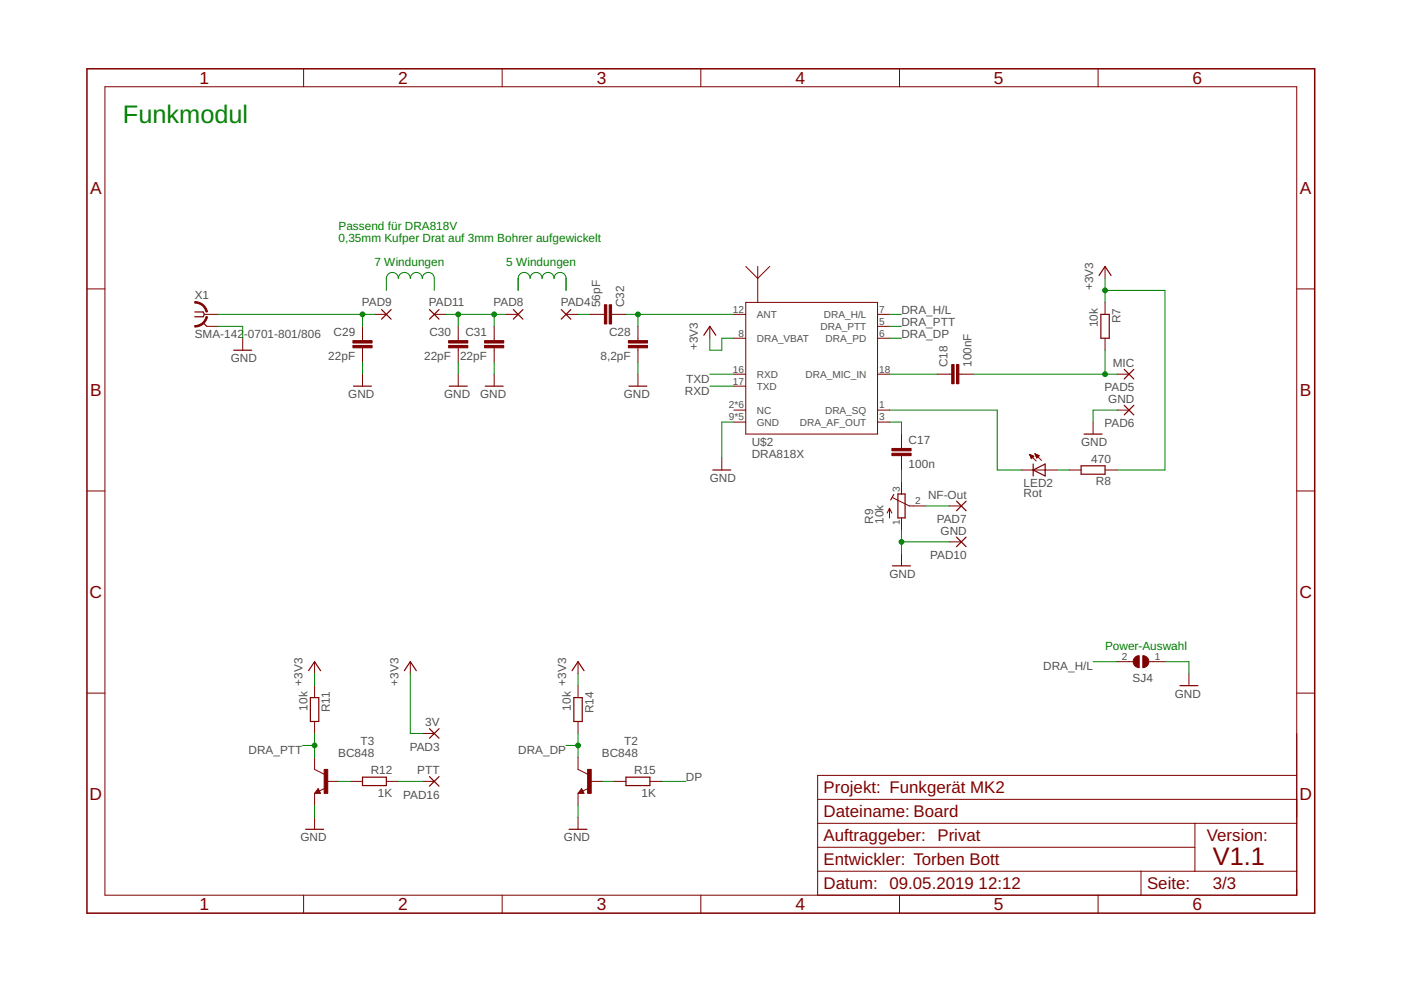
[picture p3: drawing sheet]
<svg xmlns="http://www.w3.org/2000/svg" width="297mm" height="210mm" viewBox="0 0 297 210" stroke-linecap="round" stroke-linejoin="round" font-family="sans-serif">
<g fill="none" stroke="#800000" stroke-width=".21">
<path d="M22.2 18.4h252.7v171.4h-252.7zM64.4 14.6v3.8M106.5 14.6v3.8M148.6 14.6v3.8M190.7 14.6v3.8M232.8 14.6v3.8M158.1 56.5l2.6 2.5 2.5-2.5M160.7 56.5v7.6M234.3 56.5v2.5M18.4 61.3h3.8M43.3 66.7h3.1M43.8 69.2h2.6"/>
<path d="M51.5 71.7v2.6M76.9 69.2v3M76.9 73.7v3.1M76.9 79.3v2.6M79.4 66.7h2.5M92.1 66.7h2.5M97.2 69.2v3M97.2 73.7v3.1M97.2 79.3v2.6M104.8 69.2v3M104.8 73.7v3.1M104.8 79.3v2.6"/>
<path d="M107.3 66.7h2.6M120 66.7h2.6M125.1 66.7h3M129.7 66.7h3M135.3 69.2v3M135.3 73.7v3.1M135.3 79.3v2.6M150.5 69.2v2.5M155.6 71.7h2.5M155.6 66.7h2.5M155.6 79.3h2.5M158.1 64.1h28v27.9h-28z"/>
<path d="M186.1 69.2h2.5M186.1 71.7h2.5M186.1 66.7h2.5M186.1 79.3h2.5M198.7 79.3h3.1M203.3 79.3h3.1M234.3 64.1v2.6M234.3 71.7v2.6M236.8 79.3h2.6M274.9 61.3h3.8M153 97.1v2.6M155.6 87h2.5"/>
<path d="M155.6 89.5h2.5M155.6 81.9h2.5M186.1 87h2.5M186.1 89.5h2.5M191.1 92v3.1M191.1 96.6v3.1M216.5 99.7h7.6M218.3 96.4l1.4 1.3M218.3 96.4l.9 .3M218.3 96.4l.4 .8M218.3 96.4h.1M218.4 96.5h.3"/>
<path d="M218.4 96.6h.6M218.5 96.8h.7M218.5 96.9h.5M218.6 97h.3M218.6 97.1h.2M218.7 97.2h.1M219.2 96.7l-.5 .5M219.4 96.2l1.4 1.4M219.4 96.2l.9 .4-.5 .5zM219.5 96.3h.1M219.5 96.4h.3M219.6 96.5h.5"/>
<path d="M219.6 96.6h.7M219.7 96.8h.5M219.7 96.9h.3M219.8 97h.1M226.7 99.7h2.5M231.8 89.5v2.5M234.3 99.7h2.5M236.8 87h2.6M18.4 104.1h3.8M188.6 107.8v2M188.6 107.8l-.5 1M188.6 107.8l.5 1"/>
<path d="M189.3 105.5l3.5 1.8h3.4M191.1 102.2v2.5M191.1 109.8v2.6M191.1 117.4v2.6M201.3 107.3h2.5M201.3 114.9h2.5M274.9 104.1h3.8M18.4 147h3.8M66.7 140.3v2.5M66.7 145.4v2.5M66.7 153v2.5M87 140.3v2.5"/>
<path d="M89.5 155.5h2.6M122.6 140.3v2.5M122.6 145.4v2.5M122.6 153v2.5M236.8 140.3h3.5M243.6 140.3h3.4M252.1 142.8v2.6M274.9 147h3.8M66.7 160.6v2.5l2 1M66.7 168.2v2.6M66.7 173.3v2.5M67.5 167.2l.5 1h-1.3z"/>
<path d="M68.9 167.1l-1.2 .6M69.2 165.7h2.6M74.3 165.7h2.6M81.9 165.7h2.6M89.5 165.7h2.6M122.6 160.6v2.5l2 1M122.6 168.2v2.6M122.6 173.3v2.5M123.3 167.2l.5 1h-1.2zM124.8 167.1l-1.3 .6M125.1 165.7h2.5M130.2 165.7h2.5"/>
<path d="M137.8 165.7h2.5M173.4 179.6h79.9M173.4 169.5h101.5M173.4 174.6h101.5M253.3 174.6v10.1M274.9 164.4h-101.5v25.4M64.4 189.8v3.8M106.5 189.8v3.8M148.6 189.8v3.8M173.4 184.7h101.5M190.7 189.8v3.8M232.8 189.8v3.8"/>
<path d="M241.9 184.7v5.1"/>
</g>
<g fill="none" stroke="#800000" stroke-width=".25">
<path d="M233 58.4l1.3-1.9 1.3 1.9M41.3 66.1h1.8l.2 .6-.2 .5h-1.8M43.1 68.4l.7 .8M49.6 74.3h3.8M80.9 65.6l2 2.1M82.9 65.6l-2 2.1M91.1 65.6l2 2.1M93.1 65.6l-2 2.1M108.8 65.6l2.1 2.1M110.9 65.6l-2.1 2.1M119 65.6l2 2.1M121 65.6l-2 2.1"/>
<path d="M149.2 71.1l1.3-1.9 1.3 1.9M233.4 66.7h1.8v5h-1.8zM238.4 78.3l2 2M240.4 78.3l-2 2M75 81.9h3.7M95.2 81.9h3.9M102.9 81.9h3.8M133.3 81.9h3.9M151.1 99.7h3.8M219.1 99.7l2.5-1.3v2.5zM219.1 98.4v2.5M229.2 98.8h5.1v1.7h-5.1z"/>
<path d="M229.8 92h3.9M238.4 85.9l2 2.1M240.4 85.9l-2 2.1M189.2 120h3.8M189.5 104.9l-.7 1.1M190.4 104.7h1.5v5.1h-1.5zM202.8 106.3l2 2M202.8 113.9l2 2M204.8 113.9l-2 2M204.8 106.3l-2 2M65.4 142.2l1.3-1.9 1.3 1.9M65.8 147.9h1.8v5.1h-1.8z"/>
<path d="M85.7 142.2l1.3-1.9 1.3 1.9M91.1 154.5l2 2M93.1 154.5l-2 2M121.3 142.2l1.3-1.9 1.2 1.9M121.7 147.9h1.7v5.1h-1.7zM250.2 145.4h3.8M64.8 175.8h3.8M67.5 167.7l-.2 .3h.4l-.2-.6-.5 .7h.7M76.9 164.8h5v1.8h-5zM91.1 164.7l2 2M93.1 164.7l-2 2M120.6 175.8h3.9"/>
<path d="M123.3 167.7l-.1 .3h.4l-.3-.6-.5 .7h.8M132.7 164.8h5.1v1.8h-5.1z"/>
</g>
<g fill="#800000" stroke="#800000" stroke-width=".21">
<path d="M189.1 96.1h4.1v.5h-4.1z"/>
<path d="M189.1 95.1h4.1v.5h-4.1z"/>
<path d="M202.8 77.3h.5v4.1h-.5z"/>
<path d="M201.8 77.3h.5v4.1h-.5z"/>
<path d="M68.7 163.1h.8v5.1h-.8z"/>
<path d="M124.6 163.1h.7v5.1h-.7z"/>
<path d="M133.2 73.2h4.1v.5h-4.1z"/>
<path d="M133.2 72.2h4.1v.5h-4.1z"/>
<path d="M74.8 73.2h4.1v.5h-4.1z"/>
<path d="M74.8 72.2h4.1v.5h-4.1z"/>
<path d="M95.1 73.2h4.1v.5h-4.1z"/>
<path d="M95.1 72.2h4.1v.5h-4.1z"/>
<path d="M102.7 73.2h4.1v.5h-4.1z"/>
<path d="M102.7 72.2h4.1v.5h-4.1z"/>
<path d="M128.1 64.6h.6v4.1h-.6z"/>
<path d="M129.2 64.6h.5v4.1h-.5z"/>
</g>
<g fill="#800000" stroke="#800000" stroke-width=".21">
<path d="M240.6 139.4l.5-.3 .4-.1v2.6a1.27 1.27 0 0 1-1.1-.8 1.27 1.27 0 0 1 .2-1.4z" fill-rule="evenodd"/>
<path d="M242.3 139a1.27 1.27 0 0 1 1.3 1.3 1.27 1.27 0 0 1-1.3 1.3z" fill-rule="evenodd"/>
<path d="M41.3 63.9a2.67 2.67 0 0 1 2.7 2.2l-.3 .1a2.35 2.35 0 0 0-2.4-1.9z" fill-rule="evenodd"/>
<path d="M41.3 69a2.35 2.35 0 0 0 2.4-1.9l.3 .1a2.69 2.69 0 0 1-2.7 2.1z" fill-rule="evenodd"/>
</g>
<path d="M18.4 14.6h260.3v179h-260.3z" fill="none" stroke="#800000" stroke-width=".32"/>
<g fill="none" stroke="#008000" stroke-width=".21">
<path d="M234.3 59v5.1M46.4 69.2h5.1v2.5M46.4 66.7h33M76.9 66.7v2.5M76.9 76.8v2.5M81.9 61.6v-2.6a1.27 1.27 0 0 1 1.3-1.2 1.27 1.27 0 0 1 1.3 1.2 1.27 1.27 0 0 1 1.2-1.2 1.27 1.27 0 0 1 1.3 1.2 1.27 1.27 0 0 1 1.3-1.2 1.27 1.27 0 0 1 1.2 1.2 1.27 1.27 0 0 1 1.3-1.2 1.27 1.27 0 0 1 1.3 1.2v2.6M94.6 66.7h12.7M97.2 66.7v2.5M97.2 76.8v2.5M104.8 66.7v2.5M104.8 76.8v2.5M109.9 61.6v-2.6a1.27 1.27 0 0 1 1.2-1.2 1.27 1.27 0 0 1 1.3 1.2 1.27 1.27 0 0 1 1.3-1.2 1.27 1.27 0 0 1 1.2 1.2 1.27 1.27 0 0 1 1.3-1.2 1.27 1.27 0 0 1 1.3 1.2 1.27 1.27 0 0 1 1.2-1.2 1.27 1.27 0 0 1 1.3 1.2v2.6"/>
<path d="M122.6 66.7h2.5M132.7 66.7h22.9M135.3 66.7v2.5M135.3 76.8v2.5M150.5 71.7v2.6h2.5v-2.6h2.6M150.5 79.3h5.1M188.6 69.2h2.5M188.6 79.3h10.1M188.6 71.7h2.5M188.6 66.7h2.5M206.4 79.3h30.4M234.3 74.3v5"/>
<path d="M234.3 61.6h12.7v38.1h-10.2M150.5 81.9h5.1M155.6 89.5h-2.6v7.6M188.6 89.5h2.5v2.5M188.6 87h22.8v12.7h5.1M191.1 99.7v2.5M224.1 99.7h2.6M236.8 87h-5v2.5M191.1 112.4v5M191.1 114.9h10.2M196.2 107.3h5.1M64.2 158.1h2.5"/>
<path d="M66.7 142.8v2.6M66.7 155.5v5.1M87 142.8v12.7h2.5M120 158.1h2.6M122.6 142.8v2.6M122.6 155.5v5.1M231.8 140.3h5M247 140.3h5.1v2.5M66.7 170.8v2.5M71.8 165.7h2.5M84.5 165.7h5M122.6 170.8v2.5"/>
<path d="M127.6 165.7h2.6M140.3 165.7h5.1"/>
</g>
<g fill="#008000" stroke="#008000" stroke-width=".21">
<circle cx="191.1" cy="114.9" r=".51"/>
<circle cx="234.3" cy="79.3" r=".51"/>
<circle cx="122.6" cy="158.1" r=".51"/>
<circle cx="234.3" cy="61.6" r=".51"/>
<circle cx="66.7" cy="158.1" r=".51"/>
<circle cx="135.3" cy="66.7" r=".51"/>
<circle cx="104.8" cy="66.7" r=".51"/>
<circle cx="97.2" cy="66.7" r=".51"/>
<circle cx="76.9" cy="66.7" r=".51"/>
</g>
<text font-size="5.4" fill="#008000" x="26.1" y="26">Funkmodul</text>
<text font-size="5.4" fill="#800000" x="257.2" y="183.5">V1.1</text>
<g font-size="3.7" fill="#800000">
<text x="42.3" y="17.8">1</text>
<text x="84.4" y="17.8">2</text>
<text x="126.5" y="17.8">3</text>
<text x="168.6" y="17.8">4</text>
<text x="210.7" y="17.8">5</text>
<text x="252.9" y="17.8">6</text>
<text x="19.1" y="41.1">A</text>
<text x="275.6" y="41.1">A</text>
<text x="19.1" y="84">B</text>
<text x="275.6" y="84">B</text>
<text x="19" y="126.8">C</text>
<text x="275.5" y="126.8">C</text>
<text x="19" y="169.7">D</text>
<text x="275.5" y="169.7">D</text>
<text x="42.3" y="193">1</text>
<text x="84.4" y="193">2</text>
<text x="126.5" y="193">3</text>
<text x="168.6" y="193">4</text>
<text x="210.7" y="193">5</text>
<text x="252.9" y="193">6</text>
</g>
<g font-size="3.6" fill="#800000">
<text x="174.6" y="173.3">Dateiname: Board</text>
<text x="174.6" y="168.2">Projekt: Funkgerät MK2</text>
<text x="174.6" y="178.4">Auftraggeber: Privat</text>
<text x="255.9" y="178.4">Version:</text>
<text x="174.6" y="183.5">Entwickler: Torben Bott</text>
<text x="174.6" y="188.5">Datum: 09.05.2019</text>
<text x="207.5" y="188.5">12:12</text>
<text x="243.2" y="188.5">Seite:</text>
<text x="257.2" y="188.5">3/3</text>
</g>
<g font-size="2.5" fill="#008000">
<text x="71.8" y="48.7">Passend für DRA818V</text>
<text x="71.8" y="51.4">0,35mm Kufper Drat auf 3mm Bohrer aufgewickelt</text>
<text x="79.4" y="56.5">7 Windungen</text>
<text x="107.3" y="56.5">5 Windungen</text>
<text x="234.3" y="137.7">Power-Auswahl</text>
</g>
<g font-size="2.5" fill="#505050">
<text x="41.3" y="63.3">X1</text>
<text x="76.7" y="64.8">PAD9</text>
<text x="90.9" y="64.8">PAD11</text>
<text x="104.7" y="64.8">PAD8</text>
<text x="118.9" y="64.8">PAD4</text>
<text x="127.3" y="65.1" transform="rotate(-90 127.3 65.1)">56pF</text>
<text x="132.3" y="65.1" transform="rotate(-90 132.3 65.1)">C32</text>
<text x="231.8" y="61.6" transform="rotate(-90 231.8 61.6)">+3V3</text>
<text x="41.3" y="71.7">SMA-142</text>
<text x="51.7" y="71.7">-0701-801/806</text>
<text x="70.7" y="71.3">C29</text>
<text x="91" y="71.3">C30</text>
<text x="98.7" y="71.3">C31</text>
<text x="129.1" y="71.3">C28</text>
<text x="191.1" y="71.7">DRA_DP</text>
<text x="191.1" y="69.2">DRA_PTT</text>
<text x="191.1" y="66.6">DRA_H/L</text>
<text x="232.8" y="69.4" transform="rotate(-90 232.8 69.4)">10k</text>
<text x="237.6" y="68.6" transform="rotate(-90 237.6 68.6)">R7</text>
<text x="48.9" y="76.8">GND</text>
<text x="69.6" y="76.4">22pF</text>
<text x="89.9" y="76.4">22pF</text>
<text x="97.5" y="76.4">22pF</text>
<text x="127.3" y="76.4">8,2pF</text>
<text x="148" y="74.3" transform="rotate(-90 148 74.3)">+3V3</text>
<text x="200.9" y="77.8" transform="rotate(-90 200.9 77.8)">C18</text>
<text x="206" y="77.8" transform="rotate(-90 206 77.8)">100nF</text>
<text x="235.9" y="77.8">MIC</text>
<text x="145.2" y="83.7">RXD</text>
<text x="145.5" y="81.1">TXD</text>
<text x="234.2" y="83">PAD5</text>
<text x="73.8" y="84.4">GND</text>
<text x="94.2" y="84.4">GND</text>
<text x="101.8" y="84.4">GND</text>
<text x="132.2" y="84.4">GND</text>
<text x="235" y="85.4">GND</text>
<text x="159.4" y="94.6">U$2</text>
<text x="192.6" y="94.2">C17</text>
<text x="229.2" y="94.6">GND</text>
<text x="234.2" y="90.6">PAD6</text>
<text x="159.4" y="97.1">DRA818X</text>
<text x="192.6" y="99.3">100n</text>
<text x="231.4" y="98.1">470</text>
<text x="150.5" y="102.2">GND</text>
<text x="196.8" y="105.8">NF-Out</text>
<text x="217" y="105.4">Rot</text>
<text x="217" y="103.2">LED2</text>
<text x="232.4" y="102.9">R8</text>
<text x="185.2" y="111.1" transform="rotate(-90 185.2 111.1)">R9</text>
<text x="187.3" y="111.1" transform="rotate(-90 187.3 111.1)">10k</text>
<text x="198.6" y="110.9">PAD7</text>
<text x="199.4" y="113.4">GND</text>
<text x="197.2" y="118.5">PAD10</text>
<text x="188.6" y="122.5">GND</text>
<text x="221.2" y="142.1">DRA_H/L</text>
<text x="64.1" y="145.4" transform="rotate(-90 64.1 145.4)">+3V3</text>
<text x="84.5" y="145.4" transform="rotate(-90 84.5 145.4)">+3V3</text>
<text x="120" y="145.4" transform="rotate(-90 120 145.4)">+3V3</text>
<text x="240.1" y="144.6">SJ4</text>
<text x="249.1" y="147.9">GND</text>
<text x="65.2" y="150.7" transform="rotate(-90 65.2 150.7)">10k</text>
<text x="70" y="151" transform="rotate(-90 70 151)">R11</text>
<text x="90.2" y="154">3V</text>
<text x="121" y="150.7" transform="rotate(-90 121 150.7)">10k</text>
<text x="125.8" y="151.2" transform="rotate(-90 125.8 151.2)">R14</text>
<text x="52.7" y="159.8">DRA_PTT</text>
<text x="71.7" y="160.6">BC848</text>
<text x="76.4" y="158.1">T3</text>
<text x="86.9" y="159.2">PAD3</text>
<text x="109.9" y="159.8">DRA_DP</text>
<text x="127.6" y="160.6">BC848</text>
<text x="132.3" y="158.1">T2</text>
<text x="78.6" y="164.2">R12</text>
<text x="88.5" y="164.2">PTT</text>
<text x="134.5" y="164.2">R15</text>
<text x="145.4" y="165.7">DP</text>
<text x="80.1" y="169">1K</text>
<text x="85.5" y="169.3">PAD16</text>
<text x="136" y="169">1K</text>
<text x="63.7" y="178.4">GND</text>
<text x="119.6" y="178.4">GND</text>
</g>
<g font-size="2.1" fill="#505050">
<text x="155.4" y="66.3">12</text>
<text x="156.6" y="71.4">8</text>
<text x="160.4" y="67.4">ANT</text>
<text x="174" y="69.9">DRA_PTT</text>
<text x="174.7" y="67.4">DRA_H/L</text>
<text x="186.4" y="68.8">5</text>
<text x="186.4" y="71.4">6</text>
<text x="186.4" y="66.3">7</text>
<text x="160.4" y="72.5">DRA_VBAT</text>
<text x="175.1" y="72.5">DRA_PD</text>
<text x="155.4" y="79">16</text>
<text x="155.4" y="81.5">17</text>
<text x="160.4" y="80.1">RXD</text>
<text x="160.4" y="82.6">TXD</text>
<text x="170.8" y="80.1">DRA_MIC_IN</text>
<text x="186.4" y="79">18</text>
<text x="154.6" y="89.1">9*5</text>
<text x="154.6" y="86.6">2*6</text>
<text x="160.4" y="87.7">NC</text>
<text x="174.9" y="87.7">DRA_SQ</text>
<text x="186.4" y="86.6">1</text>
<text x="186.4" y="89.1">3</text>
<text x="160.4" y="90.3">GND</text>
<text x="169.6" y="90.3">DRA_AF_OUT</text>
<text x="190.8" y="104.4" transform="rotate(-90 190.8 104.4)">3</text>
<text x="194" y="106.9">2</text>
<text x="190.8" y="111.4" transform="rotate(-90 190.8 111.4)">1</text>
<text x="237.8" y="139.9">2</text>
<text x="244.8" y="139.9">1</text>
</g>
</svg>
